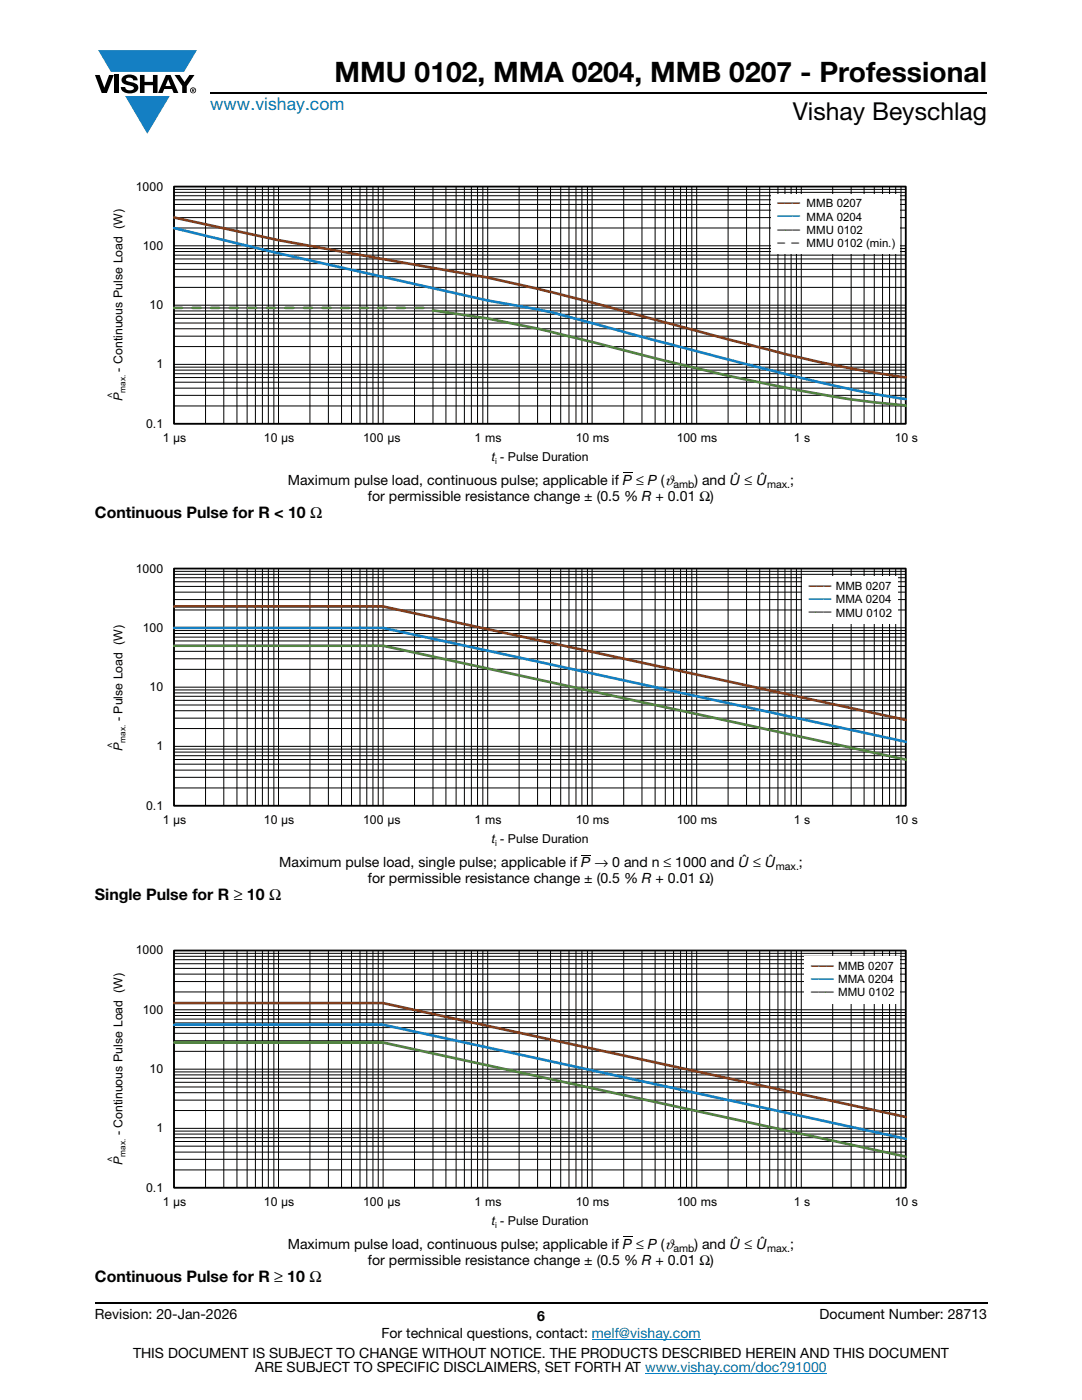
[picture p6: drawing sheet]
<svg xmlns="http://www.w3.org/2000/svg" width="216mm" height="279mm" viewBox="0 0 216 279" stroke-linecap="round" stroke-linejoin="round" font-family="sans-serif">
<g fill="#147fc3">
<path d="M19.6 10h19.7l-2.6 4.3h-1.1h-13.5z"/>
<path d="M25 19.2h8.9l-4.5 7.5z"/>
</g>
<g fill="#000">
<path d="M18.9 15h1l.9 2.5 1-2.5h.9l-1.4 3.6h-1zM22.9 15h.9v3.6h-.9zM24.6 15.3a2.1 2.1 0 0 1 2.8 .3l.1 .4h-.9a.79 .79 0 0 0-.7-.5 .79 .79 0 0 0-.8 .4l.3 .3 1 .2a1.08 1.08 0 0 1 1.2 1 1.08 1.08 0 0 1-1.1 1.2 1.73 1.73 0 0 1-2.4-1.2h.9a.96 .96 0 0 0 .8 .6 .96 .96 0 0 0 .9-.4 1.31 1.31 0 0 0-1.2-.6 1.03 1.03 0 0 1-1.1-.6 1.03 1.03 0 0 1 .2-1.1zM27.9 15h.9v1.3h1.7v-1.3h.9v3.6h-.9v-1.6h-1.7v1.6h-.9zM34.8 15h1.1l.9 1.4 1-1.4h1l-1.5 2.2v1.4h-.9v-1.4zM124.3 94.3h1.8v.2h-1.8zM116 170.6h1.8v.1h-1.8zM124.3 246.8h1.8v.1h-1.8z"/>
<path d="M33.6 15.9l.5 1.3h-1.1zM33.1 15l-1.6 3.6h1l.3-.8h1.5l.3 .8h1l-1.6-3.6z"/>
<path d="M38.4 17.8h.2v.2h-.2zM38.3 17.7v.7h.1v-.3l.4 .3-.2-.3 .2-.2-.1-.2z"/>
<path d="M38.1 18a.46 .46 0 0 1 .9 0 .46 .46 0 0 1-.9 0zM37.9 18a.6 .6 0 0 0 1.2 0 .6 .6 0 0 0-1.2 0z"/>
</g>
<path d="M42 18.6h155M18.9 260h178.1" fill="none" stroke="#000" stroke-width=".36"/>
<path d="M118.1 267.3h21.7M128.7 274h36.3" fill="none" stroke="#007ec4" stroke-width=".2"/>
<g fill="none" stroke="#000" stroke-width=".2">
<path d="M34.7 39.9h146M34.7 39.1h146M34.7 38.4h146M34.7 37.8h146M34.7 37.2h146v47.4h-146zM41 37.2v47.4M44.7 37.2v47.4M47.3 37.2v47.4M49.3 37.2v47.4M51 37.2v47.4M52.4 37.2v47.4M53.5 37.2v47.4"/>
<path d="M54.6 37.2v47.4M55.6 37.2v47.4M61.8 37.2v47.4M65.5 37.2v47.4M68.2 37.2v47.4M70.1 37.2v47.4M71.8 37.2v47.4M73.2 37.2v47.4M74.4 37.2v47.4M75.5 37.2v47.4M76.4 37.2v47.4M82.7 37.2v47.4"/>
<path d="M86.4 37.2v47.4M89 37.2v47.4M91 37.2v47.4M92.7 37.2v47.4M94.1 37.2v47.4M95.3 37.2v47.4M96.3 37.2v47.4M97.3 37.2v47.4M103.6 37.2v47.4M107.3 37.2v47.4M109.8 37.2v47.4M111.9 37.2v47.4"/>
<path d="M113.5 37.2v47.4M114.9 37.2v47.4M116.1 37.2v47.4M117.2 37.2v47.4M118.1 37.2v47.4M124.5 37.2v47.4M128.1 37.2v47.4M130.7 37.2v47.4M132.8 37.2v47.4M134.4 37.2v47.4M135.8 37.2v47.4M137 37.2v47.4"/>
<path d="M138 37.2v47.4M139 37.2v47.4M145.3 37.2v47.4M149 37.2v47.4M151.6 37.2v47.4M153.6 37.2v47.4M155.2 37.2v47.4M156.6 37.2v47.4M157.9 37.2v47.4M158.9 37.2v47.4M159.9 37.2v47.4M166.2 37.2v47.4"/>
<path d="M169.8 37.2v47.4M172.4 37.2v47.4M174.5 37.2v47.4M176.1 37.2v47.4M177.5 37.2v47.4M178.7 37.2v47.4M179.8 37.2v47.4M34.7 57.4h146M34.7 55.2h146M34.7 53.8h146M34.7 52.6h146M34.7 51.7h146"/>
<path d="M34.7 50.9h146M34.7 50.2h146M34.7 49.6h146M34.7 45.5h146M34.7 43.4h146M34.7 41.9h146M34.7 40.8h146M34.7 49.1h146M34.7 78.9h146M34.7 77.5h146M34.7 76.3h146M34.7 75.3h146"/>
<path d="M34.7 74.6h146M34.7 73.9h146M34.7 73.3h146M34.7 69.2h146M34.7 67.1h146M34.7 65.6h146M34.7 64.5h146M34.7 63.5h146M34.7 62.7h146M34.7 62.1h146M34.7 61.5h146M34.7 72.7h146"/>
<path d="M34.7 60.9h146M34.7 81h146"/>
</g>
<path d="M34.7 37.2h146v47.4h-146z" fill="none" stroke="#000" stroke-width=".35"/>
<path d="M86.4 61.9a214.4 214.4 0 0 1 23.4 4.3l8.4 2.1a490.2 490.2 0 0 0 51.5 11.4l11 1.3" fill="none" stroke="#4e823b" stroke-width=".53"/>
<path d="M34.7 45.5l20.9 5.1 41.7 9.4a142.9 142.9 0 0 1 20.9 4.5l9.9 2.7 25.4 6.6a265.8 265.8 0 0 0 27.2 5.8" fill="none" stroke="#147fc3" stroke-width=".53"/>
<path d="M34.7 43.4l20.9 4.5 41.7 7.5 10 2.2 10.9 2.8 35.3 9.4a227.6 227.6 0 0 0 27.2 5.5" fill="none" stroke="#823d1b" stroke-width=".53"/>
<path d="M34.7 61.4h50" fill="none" stroke="#4e823b" stroke-width=".53" stroke-dasharray="1.6 2.1"/>
<path d="M153.8 38.7h25.8v11.9h-25.8z" fill="#fff"/>
<g fill="none" stroke="#000" stroke-width=".2">
<path d="M34.7 119.7h146M34.7 118.2h146M34.7 117h146M34.7 116.1h146M34.7 115.3h146M34.7 114.6h146M34.7 114h146M34.7 113.5h146v47.3h-146zM41 113.5v47.3M44.7 113.5v47.3M47.3 113.5v47.3M49.3 113.5v47.3"/>
<path d="M51 113.5v47.3M52.4 113.5v47.3M53.5 113.5v47.3M54.6 113.5v47.3M55.6 113.5v47.3M61.8 113.5v47.3M65.5 113.5v47.3M68.2 113.5v47.3M70.1 113.5v47.3M71.8 113.5v47.3M73.2 113.5v47.3M74.4 113.5v47.3"/>
<path d="M75.5 113.5v47.3M76.4 113.5v47.3M82.7 113.5v47.3M86.4 113.5v47.3M89 113.5v47.3M91 113.5v47.3M92.7 113.5v47.3M94.1 113.5v47.3M95.3 113.5v47.3M96.3 113.5v47.3M97.3 113.5v47.3M103.6 113.5v47.3"/>
<path d="M107.3 113.5v47.3M109.8 113.5v47.3M111.9 113.5v47.3M113.5 113.5v47.3M114.9 113.5v47.3M116.1 113.5v47.3M117.2 113.5v47.3M118.1 113.5v47.3M124.5 113.5v47.3M128.1 113.5v47.3M130.7 113.5v47.3M132.8 113.5v47.3"/>
<path d="M134.4 113.5v47.3M135.8 113.5v47.3M137 113.5v47.3M138 113.5v47.3M139 113.5v47.3M145.3 113.5v47.3M149 113.5v47.3M151.6 113.5v47.3M153.6 113.5v47.3M155.2 113.5v47.3M156.6 113.5v47.3M157.9 113.5v47.3"/>
<path d="M158.9 113.5v47.3M159.9 113.5v47.3M166.2 113.5v47.3M169.8 113.5v47.3M172.4 113.5v47.3M174.5 113.5v47.3M176.1 113.5v47.3M177.5 113.5v47.3M178.7 113.5v47.3M179.8 113.5v47.3M34.7 139.8h146M34.7 139h146"/>
<path d="M34.7 138.3h146M34.7 137.7h146M34.7 133.6h146M34.7 131.5h146M34.7 130h146M34.7 128.8h146M34.7 127.9h146M34.7 127.2h146M34.7 126.4h146M34.7 125.8h146M34.7 121.7h146M34.7 137.1h146"/>
<path d="M34.7 125.3h146M34.7 157.3h146M34.7 155.1h146M34.7 153.7h146M34.7 152.5h146M34.7 151.6h146M34.7 150.8h146M34.7 150.1h146M34.7 149.5h146M34.7 145.4h146M34.7 143.3h146M34.7 141.8h146"/>
<path d="M34.7 140.7h146M34.7 149h146"/>
</g>
<path d="M34.7 113.5h146v47.3h-146z" fill="none" stroke="#000" stroke-width=".35"/>
<path d="M34.7 128.9h41.7l104.3 22.7" fill="none" stroke="#4e823b" stroke-width=".53"/>
<path d="M34.7 125.3h41.7l104.3 22.7" fill="none" stroke="#147fc3" stroke-width=".53"/>
<path d="M34.7 121h41.7l104.3 22.7" fill="none" stroke="#823d1b" stroke-width=".53"/>
<path d="M160.1 115h19v9.4h-19z" fill="#fff"/>
<g fill="none" stroke="#000" stroke-width=".2">
<path d="M34.7 198h146M34.7 195.9h146M34.7 194.4h146M34.7 193.3h146M34.7 192.3h146M34.7 191.5h146M34.7 190.9h146M34.7 190.3h146M34.7 189.7h146v47.3h-146zM41 189.7v47.3M44.7 189.7v47.3M47.3 189.7v47.3"/>
<path d="M49.3 189.7v47.3M51 189.7v47.3M52.4 189.7v47.3M53.5 189.7v47.3M54.6 189.7v47.3M55.6 189.7v47.3M61.8 189.7v47.3M65.5 189.7v47.3M68.2 189.7v47.3M70.1 189.7v47.3M71.8 189.7v47.3M73.2 189.7v47.3"/>
<path d="M74.4 189.7v47.3M75.5 189.7v47.3M76.4 189.7v47.3M82.7 189.7v47.3M86.4 189.7v47.3M89 189.7v47.3M91 189.7v47.3M92.7 189.7v47.3M94.1 189.7v47.3M95.3 189.7v47.3M96.3 189.7v47.3M97.3 189.7v47.3"/>
<path d="M103.6 189.7v47.3M107.3 189.7v47.3M109.8 189.7v47.3M111.9 189.7v47.3M113.5 189.7v47.3M114.9 189.7v47.3M116.1 189.7v47.3M117.2 189.7v47.3M118.1 189.7v47.3M124.5 189.7v47.3M128.1 189.7v47.3M130.7 189.7v47.3"/>
<path d="M132.8 189.7v47.3M134.4 189.7v47.3M135.8 189.7v47.3M137 189.7v47.3M138 189.7v47.3M139 189.7v47.3M145.3 189.7v47.3M149 189.7v47.3M151.6 189.7v47.3M153.6 189.7v47.3M155.2 189.7v47.3M156.6 189.7v47.3"/>
<path d="M157.9 189.7v47.3M158.9 189.7v47.3M159.9 189.7v47.3M166.2 189.7v47.3M169.8 189.7v47.3M172.4 189.7v47.3M174.5 189.7v47.3M176.1 189.7v47.3M177.5 189.7v47.3M178.7 189.7v47.3M179.8 189.7v47.3M34.7 219.6h146"/>
<path d="M34.7 218.1h146M34.7 216.9h146M34.7 216h146M34.7 215.2h146M34.7 214.5h146M34.7 213.9h146M34.7 209.8h146M34.7 207.7h146M34.7 206.2h146M34.7 205.1h146M34.7 204.1h146M34.7 203.4h146"/>
<path d="M34.7 202.7h146M34.7 202.1h146M34.7 213.4h146M34.7 201.5h146M34.7 233.5h146M34.7 231.4h146M34.7 229.9h146M34.7 228.7h146M34.7 227.8h146M34.7 227h146M34.7 226.3h146M34.7 225.7h146"/>
<path d="M34.7 221.6h146M34.7 225.2h146"/>
</g>
<path d="M34.7 189.7h146v47.3h-146z" fill="none" stroke="#000" stroke-width=".35"/>
<path d="M34.7 208.1h41.7l104.3 22.7" fill="none" stroke="#4e823b" stroke-width=".53"/>
<path d="M34.7 204.5h41.7l104.3 22.8" fill="none" stroke="#147fc3" stroke-width=".53"/>
<path d="M34.7 200.2h41.7l104.3 22.7" fill="none" stroke="#823d1b" stroke-width=".53"/>
<path d="M160.6 190.8h19v9.4h-19z" fill="#fff"/>
<text font-size="5.6" x="66.8" y="16.4">MMU 0102, MMA 0204, MMB 0207 - Professional</text>
<text font-size="4.9" x="158.2" y="24">Vishay Beyschlag</text>
<text font-size="3.5" fill="#007ec4" x="42" y="21.9">www.vishay.com</text>
<g font-size="3.2">
<text x="18.9" y="103.4">Continuous Pulse for R &lt; 10 Ω</text>
<text x="18.9" y="179.6">Single Pulse for R ≥ 10 Ω</text>
<text x="18.9" y="255.9">Continuous Pulse for R ≥ 10 Ω</text>
</g>
<g font-size="2.8">
<text x="57.4" y="96.8">Maximum pulse load, continuous pulse; applicable if P ≤ P (ϑ</text>
<text x="73.4" y="100">for permissible resistance change ± (0.5 % R + 0.01 Ω)</text>
<text x="138.6" y="96.8">) and U ≤ U</text>
<text x="146.4" y="96.4">ˆ</text>
<text x="151.7" y="96.4">ˆ</text>
<text x="157.7" y="96.8">;</text>
<text x="55.7" y="173.1">Maximum pulse load, single pulse; applicable if P → 0 and n ≤ 1000 and U ≤ U</text>
<text x="148.1" y="172.6">ˆ</text>
<text x="153.4" y="172.6">ˆ</text>
<text x="159.4" y="173.1">;</text>
<text x="73.4" y="176.2">for permissible resistance change ± (0.5 % R + 0.01 Ω)</text>
<text x="57.4" y="249.3">Maximum pulse load, continuous pulse; applicable if P ≤ P (ϑ</text>
<text x="138.6" y="249.3">) and U ≤ U</text>
<text x="146.4" y="248.8">ˆ</text>
<text x="151.7" y="248.8">ˆ</text>
<text x="157.7" y="249.3">;</text>
<text x="73.4" y="252.5">for permissible resistance change ± (0.5 % R + 0.01 Ω)</text>
<text x="18.9" y="263.3">Revision: 20-Jan-2026</text>
<text x="107.2" y="263.6">6</text>
<text x="163.6" y="263.3">Document Number: 28713</text>
<text x="76.1" y="267.1">For technical questions, contact: melf@vishay.com</text>
<text x="26.5" y="271">THIS DOCUMENT IS SUBJECT TO CHANGE WITHOUT NOTICE. THE PRODUCTS DESCRIBED HEREIN AND THIS DOCUMENT</text>
<text x="50.9" y="273.8">ARE SUBJECT TO SPECIFIC DISCLAIMERS, SET FORTH AT www.vishay.com/doc?91000</text>
</g>
<g font-size="2.5">
<text x="27.1" y="38">1000</text>
<text x="28.5" y="49.9">100</text>
<text x="29.9" y="61.7">10</text>
<text x="24.5" y="74.2" transform="rotate(-90 24.5 74.2)">- Continuous Pulse Load (W)</text>
<text x="31.2" y="73.5">1</text>
<text x="24.5" y="80" transform="rotate(-90 24.5 80)">P</text>
<text x="29.2" y="85.4">0.1</text>
<text x="32.5" y="88.2">1 μs</text>
<text x="52.7" y="88.2">10 μs</text>
<text x="72.5" y="88.2">100 μs</text>
<text x="94.7" y="88.2">1 ms</text>
<text x="114.9" y="88.2">10 ms</text>
<text x="135" y="88.2">100 ms</text>
<text x="158.4" y="88.2">1 s</text>
<text x="178.5" y="88.2">10 s</text>
<text x="98.1" y="92">t - Pulse Duration</text>
<text x="27.1" y="114.3">1000</text>
<text x="28.5" y="126.1">100</text>
<text x="29.9" y="137.9">10</text>
<text x="24.5" y="144" transform="rotate(-90 24.5 144)">- Pulse Load (W)</text>
<text x="24.5" y="149.8" transform="rotate(-90 24.5 149.8)">P</text>
<text x="31.2" y="149.8">1</text>
<text x="29.2" y="161.6">0.1</text>
<text x="32.5" y="164.5">1 μs</text>
<text x="52.7" y="164.5">10 μs</text>
<text x="72.5" y="164.5">100 μs</text>
<text x="94.7" y="164.5">1 ms</text>
<text x="114.9" y="164.5">10 ms</text>
<text x="135" y="164.5">100 ms</text>
<text x="158.4" y="164.5">1 s</text>
<text x="178.5" y="164.5">10 s</text>
<text x="98.1" y="168.3">t - Pulse Duration</text>
<text x="27.1" y="190.5">1000</text>
<text x="28.5" y="202.3">100</text>
<text x="29.9" y="214.2">10</text>
<text x="24.5" y="226.6" transform="rotate(-90 24.5 226.6)">- Continuous Pulse Load (W)</text>
<text x="31.2" y="226">1</text>
<text x="24.5" y="232.5" transform="rotate(-90 24.5 232.5)">P</text>
<text x="29.2" y="237.8">0.1</text>
<text x="32.5" y="240.7">1 μs</text>
<text x="52.7" y="240.7">10 μs</text>
<text x="72.5" y="240.7">100 μs</text>
<text x="94.7" y="240.7">1 ms</text>
<text x="98.1" y="244.5">t - Pulse Duration</text>
<text x="114.9" y="240.7">10 ms</text>
<text x="135" y="240.7">100 ms</text>
<text x="158.4" y="240.7">1 s</text>
<text x="178.5" y="240.7">10 s</text>
</g>
<g font-size="2.3">
<text x="161" y="41.4">MMB 0207</text>
<text x="161" y="44">MMA 0204</text>
<text x="161" y="46.7">MMU 0102</text>
<text x="161" y="49.3">MMU 0102 (min.)</text>
<text x="166.8" y="117.8">MMB 0207</text>
<text x="166.8" y="120.4">MMA 0204</text>
<text x="166.8" y="123.1">MMU 0102</text>
<text x="167.3" y="193.6">MMB 0207</text>
<text x="167.3" y="196.2">MMA 0204</text>
<text x="167.3" y="198.9">MMU 0102</text>
</g>
<g font-size="2.1">
<text x="134.4" y="97.3">amb</text>
<text x="153.1" y="97.3">max.</text>
<text x="154.8" y="173.6">max.</text>
<text x="134.4" y="249.8">amb</text>
<text x="153.1" y="249.8">max.</text>
</g>
<g font-size="1.9">
<text x="22.6" y="79.4" transform="rotate(-90 22.6 79.4)">˄</text>
<text x="22.6" y="149.3" transform="rotate(-90 22.6 149.3)">˄</text>
<text x="22.6" y="231.9" transform="rotate(-90 22.6 231.9)">˄</text>
</g>
<g font-size="1.7">
<text x="25.1" y="78.4" transform="rotate(-90 25.1 78.4)">max.</text>
<text x="98.8" y="92.6">i</text>
<text x="25.1" y="148.2" transform="rotate(-90 25.1 148.2)">max.</text>
<text x="98.8" y="168.9">i</text>
<text x="25.1" y="230.8" transform="rotate(-90 25.1 230.8)">max.</text>
<text x="98.8" y="245.1">i</text>
</g>
<g font-size="1.5" fill="#823d1b">
<text x="155.1" y="41">▬▬▬</text>
<text x="161.4" y="117.4">▬▬▬</text>
<text x="161.8" y="193.2">▬▬▬</text>
</g>
<g font-size="1.5" fill="#147fc3">
<text x="155.1" y="43.6">▬▬▬</text>
<text x="161.4" y="120">▬▬▬</text>
<text x="161.8" y="195.8">▬▬▬</text>
</g>
<g font-size="1.5" fill="#4e823b">
<text x="155.1" y="46.2">▬▬▬</text>
<text x="155.1" y="48.9">▬</text>
<text x="157.9" y="48.9">▬</text>
<text x="161.4" y="122.6">▬▬▬</text>
<text x="161.8" y="198.4">▬▬▬</text>
</g>
</svg>
